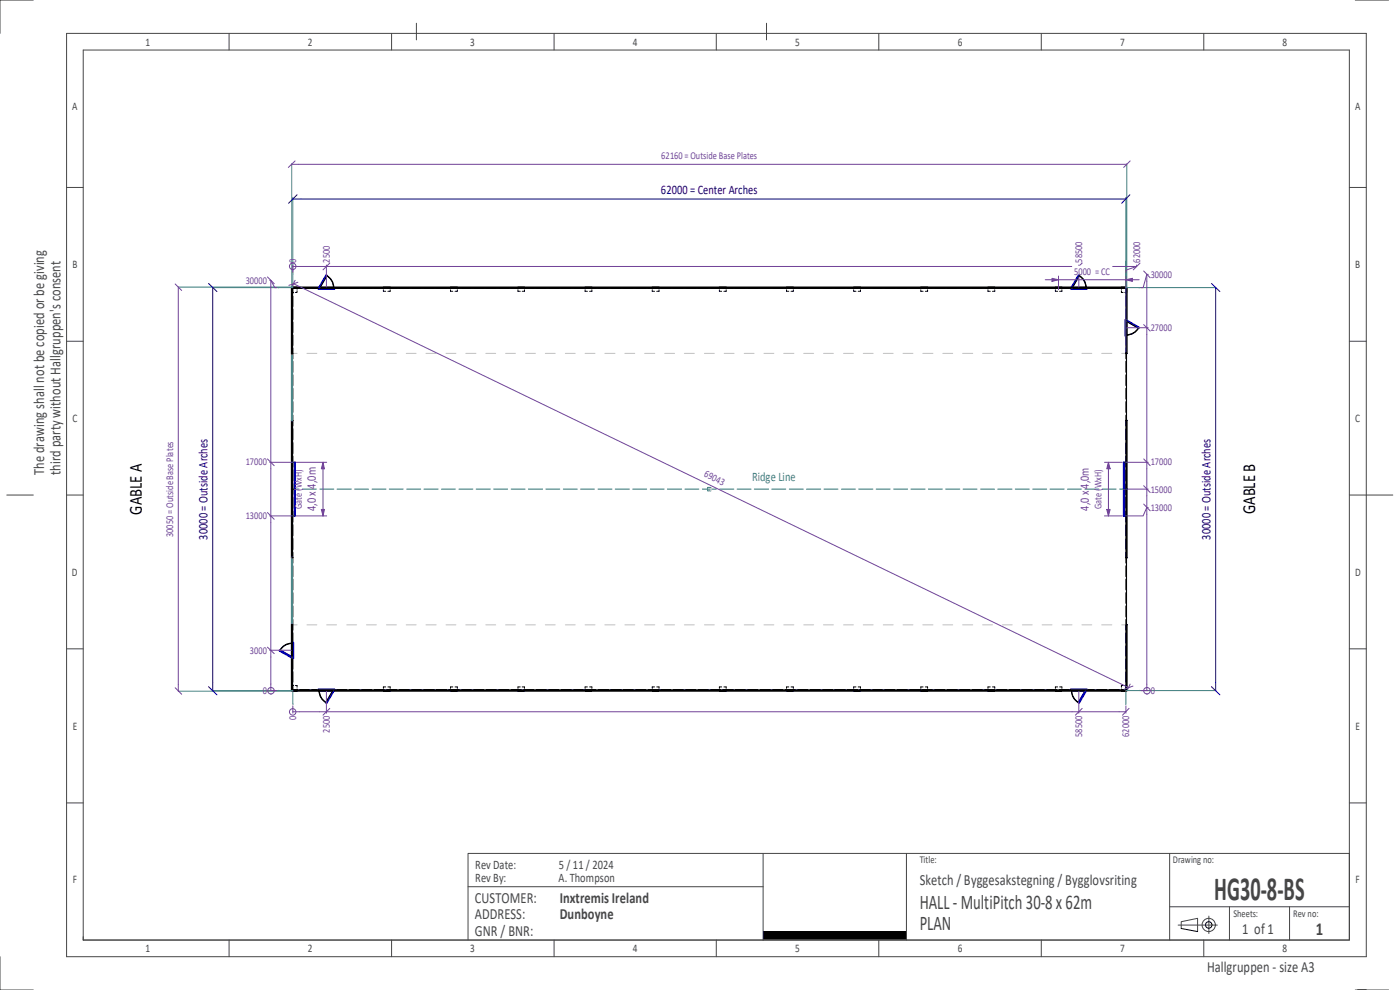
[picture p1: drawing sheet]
<svg xmlns="http://www.w3.org/2000/svg" width="420mm" height="297mm" viewBox="0 0 420 297" stroke-linecap="round" stroke-linejoin="round" font-family="sans-serif">
<!-- layer: Hidden (ISO) -->
<g fill="none" stroke="#000" stroke-width=".3">
<path d="M87.6 86.5h.1M87.6 87.7h.5M87.7 86.4l1.5 .1h-1.6M87.8 86.3h.1M87.9 86.5v1.6M87.9 88.8v3.2M87.9 92.7v3.2M87.9 96.6v3.2M89.2 87.2v.5h-.6M89.2 86.3v.5M89.9 86.5h3M93.6 86.5h3"/>
<path d="M95.6 86.3v.1M95.6 86.5v.1M97.4 86.5h2.9v.1M100.3 86.3v.1M101.1 86.5h3M104.8 86.5h3.1M108.5 86.5h3.1M112.4 86.5h2.9M115.1 87v.4h.6M115.1 86.3v.3M116.1 86.5h2.9M117.1 87v.4h-.7"/>
<path d="M117.1 86.3v.3M119.8 86.5h3M123.5 86.5h3M127.3 86.5h2.9M131 86.5h3M134.7 86.5h3.1M135.2 87v.4h.7M135.2 86.3v.3M137.2 87v.4h-.6M137.2 86.3v.3M138.5 86.5h3M142.2 86.5h3"/>
<path d="M146 86.5h2.9M149.7 86.5h3M153.4 86.5h3.1M155.4 87v.4h.7M155.4 86.3v.3M157.1 86.5h3.1M157.4 87v.4h-.7M157.4 86.3v.3M161 86.5h2.9M164.7 86.5h2.9M168.4 86.5h3M172.1 86.5h3"/>
<path d="M175.6 87v.4h.7M175.6 86.3v.3M175.9 86.5h2.9M177.6 87v.4h-.6M177.6 86.3v.3M179.6 86.5h3M183.3 86.5h3.1M187.1 86.5h3M190.8 86.5h3M194.6 86.5h2.9M195.7 87v.4h.7M195.7 86.3v.3"/>
<path d="M197.8 87v.4h-.7M197.8 86.3v.3M198.3 86.5h3M202 86.5h3.1M205.7 86.5h3.1M209.5 86.5h3M213.3 86.5h2.9M215.9 87v.4h.7M215.9 86.3v.3M217 86.5h3M217.9 87v.4h-.6M217.9 86.3v.3"/>
<path d="M220.7 86.5h3M224.5 86.5h2.9M228.2 86.5h3M231.9 86.5h3M235.7 86.5h3M236.1 87v.4h.6M236.1 86.3v.3M238.1 87v.4h-.7M238.1 86.3v.3M239.4 86.5h3M243.2 86.5h2.9M246.9 86.5h3"/>
<path d="M250.6 86.5h3M254.3 86.5h3.1M256.2 87v.4h.7M256.2 86.3v.3M258.1 86.5h3M258.2 87v.4h-.6M258.2 86.3v.3M261.9 86.5h2.9M265.6 86.5h3M269.3 86.5h3M273 86.5h3M276.4 87v.4h.6"/>
<path d="M276.4 86.3v.3M276.8 86.5h3M278.4 87v.4h-.7M278.4 86.3v.3M280.5 86.5h3M284.3 86.5h3M288 86.5h3M291.8 86.5h2.9M295.5 86.5h2.9M296.5 87v.4h.7M296.5 86.3v.3M298.5 87v.4h-.6"/>
<path d="M298.5 86.3v.3M299.2 86.5h3M302.9 86.5h3.1M306.7 86.5h3M310.5 86.5h2.9M314.2 86.5h3M316.7 86.3v.3M316.7 87v.4h.7M317.9 86.5h3M318.7 86.3v.3M318.7 87v.4h-.7M321.4 86.3v.1"/>
<path d="M321.4 86.5v.1M321.6 86.5h3M325.4 86.5h3M326.1 86.3v.1M326.1 86.5v.1M329.1 86.5h3M332.9 86.5h3M336.5 87.2v.5h.6M336.5 86.3v.5M337.6 87.7h.5M337.7 96h.2M337.9 86.3h.1"/>
<path d="M337.9 86.5v1.6M337.9 88.8v3.2M337.9 92.7v3.2M337.9 96.6v3.2M338 86.4l-1.4 .1h1.5M338 96h.1M338.1 86.5h.1M87.6 106h.1M87.8 106h.1M87.9 100.5v3.2M87.9 104.4v3.2M87.9 108.4v3.3"/>
<path d="M87.9 112.5v3.2M87.9 116.5v3.2M337.7 100.7h.2M337.9 106h.1M337.9 100.5v3.2M337.9 104.4v3.2M337.9 108.4v3.3M337.9 112.5v3.2M337.9 116.5v3.2M338 100.7h.1M338.1 106h.1M87.6 138.7h.3"/>
<path d="M87.6 126.2h.1M87.8 126.2h.1M87.9 120.5v3.2M87.9 124.6v3.2M87.9 128.6v3.3M87.9 132.8v3.3M87.9 136.8v3.4M88.1 138.7h.4M337.3 138.7h.3M337.8 138.7h.3M337.9 126.2h.1M337.9 120.5v3.2"/>
<path d="M337.9 124.6v3.2M337.9 128.6v3.3M337.9 132.8v3.3M337.9 136.8v3.4M338.1 138.7h.1M338.1 126.2h.1M87.6 154.8h.3M87.9 141v3.3M87.9 145.1v3.3M87.9 149.2v3.3M87.9 153.4v3.3M87.9 157.4v3.3"/>
<path d="M88.1 154.8h.4M212.9 146.8h.1M337.3 154.8h.3M337.8 154.8h.3M337.9 141v3.3M337.9 145.1v3.3M337.9 149.2v3.3M337.9 153.4v3.3M337.9 157.4v3.3M338.1 154.8h.1M87.6 167.3h.1M87.8 167.3h.1"/>
<path d="M87.9 161.6v3.3M87.9 165.7v3.2M87.9 169.8v3.2M87.9 173.8v3.2M87.9 177.8v3.2M337.9 167.3h.1M337.9 161.6v3.3M337.9 165.7v3.2M337.9 169.8v3.2M337.9 173.8v3.2M337.9 177.8v3.2M338.1 167.3h.1"/>
<path d="M87.6 187.5h.1M87.6 197.5h.1M87.6 192.8h.1M87.8 187.5h.1M87.9 181.8v3.3M87.9 185.9v3.2M87.9 189.9v3.1M87.9 193.7v3.2M87.9 197.6v3.2M87.9 197.5h.1M87.9 192.8h.1M337.9 187.5h.1"/>
<path d="M337.9 181.8v3.3M337.9 185.9v3.2M337.9 189.9v3.1M337.9 193.7v3.2M337.9 197.6v3.2M338.1 187.5h.1M87.6 207h1.6l-1.5 .1M87.6 205.7h.5M87.8 207.1l.1 .1M87.9 201.5v3.2M87.9 205.4v1.6M88.6 205.7h.6v.5"/>
<path d="M89.2 206.7v.5M89.9 207h3M93.6 207h3M95.6 206.9v.1M95.6 207.1v.1M97.4 207h2.9M100.3 206.9v.1M100.3 207.1v.1M101.1 207h3M104.8 207h3.1M108.5 207h3.1M112.4 207h2.9"/>
<path d="M115.1 206.9v.3M115.7 206.1h-.6v.4M116.1 207h2.9M116.4 206.1h.7v.4M117.1 206.9v.3M119.8 207h3M123.5 207h3M127.3 207h2.9M131 207h3M134.7 207h3.1M135.2 206.9v.3M135.9 206.1h-.7v.4"/>
<path d="M136.6 206.1h.6v.4M137.2 206.9v.3M138.5 207h3M142.2 207h3M146 207h2.9M149.7 207h3M153.4 207h3.1M155.4 206.9v.3M156.1 206.1h-.7v.4M156.7 206.1h.7v.4M157.1 207h3.1M157.4 206.9v.3"/>
<path d="M161 207h2.9M164.7 207h2.9M168.4 207h3M172.1 207h3M175.6 206.9v.3M175.9 207h2.9M176.3 206.1h-.7v.4M177 206.1h.6v.4M177.6 206.9v.3M179.6 207h3M183.3 207h3.1M187.1 207h3"/>
<path d="M190.8 207h3M194.6 207h2.9M195.7 206.9v.3M196.4 206.1h-.7v.4M197.1 206.1h.7v.4M197.8 206.9v.3M198.3 207h3M202 207h3.1M205.7 207h3.1M209.5 207h3M213.3 207h2.9M215.9 206.9v.3"/>
<path d="M216.6 206.1h-.7v.4M217 207h3M217.3 206.1h.6v.4M217.9 206.9v.3M220.7 207h3M224.5 207h2.9M228.2 207h3M231.9 207h3M235.7 207h3M236.1 206.9v.3M236.7 206.1h-.6v.4M237.4 206.1h.7v.4"/>
<path d="M238.1 206.9v.3M239.4 207h3M243.2 207h2.9M246.9 207h3M250.6 207h3M254.3 207h3.1M256.2 206.9v.3M256.9 206.1h-.7v.4M257.6 206.1h.6v.4M258.1 207h3M258.2 206.9v.3M261.9 207h2.9"/>
<path d="M265.6 207h3M269.3 207h3M273 207h3M276.4 206.9v.3M276.8 207h3M277 206.1h-.6v.4M277.7 206.1h.7v.4M278.4 206.9v.3M280.5 207h3M284.3 207h3M288 207h3M291.8 207h2.9"/>
<path d="M295.5 207h2.9M296.5 206.9v.3M297.2 206.1h-.7v.4M297.9 206.1h.6v.4M298.5 206.9v.3M299.2 207h3M302.9 207h3.1M306.7 207h3M310.5 207h2.9M314.2 207h3M316.7 206.9v.3M317.4 206.1h-.7v.4"/>
<path d="M317.9 207h3M318 206.1h.7v.4M318.7 206.9v.3M321.4 206.9v.1M321.4 207.1v.1M321.6 207h3M325.4 207h3M326.1 206.9v.1M326.1 207.1v.1M329.1 207h3M332.9 207h3M336.5 206.7v.5"/>
<path d="M337.1 205.7h-.6v.5M337.6 205.7h.5M337.9 201.5v3.2M337.9 205.4v1.6M338.1 207h-1.5h1.5l-.2 .2"/>
</g>
<path d="M95.6 86.6h4.7M321.4 86.6h4.7M337.7 96v4.7M88.5 138.7v16.1M337.3 138.7v16.1M88 192.8v4.7M95.6 206.9h4.7M321.4 206.9h4.7" fill="none" stroke="#00f" stroke-width=".68"/>
<g fill="none" stroke="#c0c0c0" stroke-width=".3">
<path d="M87.6 106h1.6M92.1 106h3M98 106h3M104.1 106h2.9M110 106h2.9M116 106h3M121.9 106h3M127.8 106h3.1M133.9 106h2.9M139.8 106h3M145.8 106h3M151.7 106h3"/>
<path d="M157.7 106h3M163.7 106h2.9M169.7 106h2.9M175.6 106h3M181.5 106h3.1M187.5 106h3M193.5 106h3M199.5 106h2.9M205.4 106h3M211.4 106h3M217.3 106h3M223.4 106h2.9"/>
<path d="M229.3 106h2.9M235.2 106h3.1M241.2 106h3M247.1 106h3M253.2 106h2.9M259.1 106h2.9M265.1 106h3M271 106h3M276.9 106h3.1M283 106h2.9M288.9 106h3M294.9 106h3"/>
<path d="M300.8 106h3M306.8 106h3M312.8 106h2.9M318.8 106h2.9M324.7 106h3M330.6 106h3.1M336.6 106h1.5M212.3 146.9v.4h.4M212.7 146.2h-.4v.4M213 146.2h.4v.4M213.4 146.9v.4h-.4M87.6 187.5h1.6"/>
<path d="M92.1 187.5h3M98 187.5h3M104.1 187.5h2.9M110 187.5h2.9M116 187.5h3M121.9 187.5h3M127.8 187.5h3.1M133.9 187.5h2.9M139.8 187.5h3M145.8 187.5h3M151.7 187.5h3M157.7 187.5h3"/>
<path d="M163.7 187.5h2.9M169.7 187.5h2.9M175.6 187.5h3M181.5 187.5h3.1M187.5 187.5h3M193.5 187.5h3M199.5 187.5h2.9M205.4 187.5h3M211.4 187.5h3M217.3 187.5h3M223.4 187.5h2.9M229.3 187.5h2.9"/>
<path d="M235.2 187.5h3.1M241.2 187.5h3M247.1 187.5h3M253.2 187.5h2.9M259.1 187.5h2.9M265.1 187.5h3M271 187.5h3M276.9 187.5h3.1M283 187.5h2.9M288.9 187.5h3M294.9 187.5h3M300.8 187.5h3"/>
<path d="M306.8 187.5h3M312.8 187.5h2.9M318.8 187.5h2.9M324.7 187.5h3M330.6 187.5h3.1M336.6 187.5h1.5"/>
</g>
<!-- layer: Visible (ISO) -->
<path d="M87.6 86.5v19.5M87.9 86.3h250M338.1 86.5v19.5M87.6 126.2v41.1M338.1 126.2v41.1M87.6 187.5v19.5M338.1 187.5v19.5M87.9 207.2h250" fill="none" stroke="#000" stroke-width=".68"/>
<g fill="none" stroke="#408080" stroke-width=".34">
<path d="M87.6 146.8h2.1M90.8 146.8h4.1M96 146.8h4.2M101.2 146.8h4.2M106.4 146.8h4.2M111.7 146.8h4.1M116.8 146.8h4.2M122.1 146.8h4.1M127.3 146.8h4.2M132.5 146.8h4.2M137.8 146.8h4.1M142.9 146.8h4.3"/>
<path d="M148.2 146.8h4.1M153.4 146.8h4.2M158.6 146.8h4.2M163.8 146.8h4.2M169.1 146.8h4.1M174.2 146.8h4.2M179.5 146.8h4.1M184.7 146.8h4.2M189.9 146.8h4.2M195.2 146.8h4.1M200.3 146.8h4.3M205.6 146.8h4.1"/>
<path d="M210.8 146.8h4.2M216 146.8h4.2M221.2 146.8h4.2M226.4 146.8h4.2M231.6 146.8h4.2M236.9 146.8h4.1M242.1 146.8h4.2M247.3 146.8h4.2M252.6 146.8h4.1M257.7 146.8h4.3M263 146.8h4.1M268.2 146.8h4.2"/>
<path d="M273.4 146.8h4.2M278.6 146.8h4.2M283.8 146.8h4.2M289.1 146.8h4.1M294.3 146.8h4.1M299.5 146.8h4.2M304.7 146.8h4.2M310 146.8h4.1M315.1 146.8h4.3M320.4 146.8h4.1M325.6 146.8h4.2M330.8 146.8h4.1"/>
<path d="M336 146.8h2.1"/>
</g>
<g fill="none" stroke="#000" stroke-width=".34">
<path d="M87.9 86.5l-.3-.2v.2h250.5v-.2l-.2 .2M89.2 86.3v-.2h-1.7l.1 1.6M95.6 86.3h4.7M97.9 82.6l1.1 .8 .7 1 .5 1.9M98.1 82.8l.9 .7 .7 1 .4 1.8M98.1 82.7l-2 3.5M115.1 86.3v-.2h2v.2M135.2 86.3v-.2h2v.2M155.4 86.3v-.2h2v.2M175.6 86.3v-.2h2v.2M195.7 86.3v-.2h2.1v.2M215.9 86.3v-.2h2v.2"/>
<path d="M236.1 86.3v-.2h2v.2M256.2 86.3v-.2h2v.2M276.4 86.3v-.2h2v.2M296.5 86.3v-.2h2v.2M316.7 86.3v-.2h2v.2M321.4 86.3h4.7M323.7 82.6l1.1 .8 .7 1 .5 1.9M323.9 82.8l1.3 1.2 .5 1.1 .2 1.2M323.9 82.7l-2 3.5M336.5 86.3v-.2h1.7l-.1 1.6M338.1 96v4.7M338.2 96.5l3.4 2"/>
<path d="M341.6 98.4l-.8 1-.9 .6-1.8 .4M341.8 98.3l-.8 1-1 .8-1.9 .4M338.1 106v20.2M87.6 146.8h.3M337.9 146.8h.2M338.1 167.3v20.2M84.1 195l3.5 2M87.6 193.1l-1.8 .4-.9 .6-.8 1M87.6 193l-1.9 .4-1 .8-.8 1M87.6 192.8v4.7M87.6 205.7l-.1 1.7h1.7v-.2M87.9 207l-.3 .2v-.2h250.5v.2l-.2-.2"/>
<path d="M95.6 207.2h4.7M95.8 207.2l.4 1.9 .7 1 1.1 .8M95.8 207.2l.4 1.8 .7 1 1 .7M99.8 207.3l-2 3.5M115.1 207.2v.2h2v-.2M135.2 207.2v.2h2v-.2M155.4 207.2v.2h2v-.2M175.6 207.2v.2h2v-.2M195.7 207.2v.2h2.1v-.2M215.9 207.2v.2h2v-.2M236.1 207.2v.2h2v-.2M256.2 207.2v.2h2v-.2"/>
<path d="M276.4 207.2v.2h2v-.2M296.5 207.2v.2h2v-.2M316.7 207.2v.2h2v-.2M321.4 207.2h4.7M321.6 207.2l.4 1.9 .8 1 1 .8M321.6 207.2l.4 1.8 .7 1 1 .7M325.6 207.3l-2 3.5M338.1 205.7l.1 1.7h-1.7v-.2"/>
</g>
<g fill="#000">
<circle cx="87.6" cy="126.2" r=".17"/>
<circle cx="87.6" cy="146.8" r=".17"/>
<circle cx="338.1" cy="146.8" r=".17"/>
<circle cx="87.6" cy="167.3" r=".17"/>
<circle cx="87.6" cy="187.5" r=".17"/>
<circle cx="338.1" cy="187.5" r=".17"/>
</g>
<path d="M87.6 106v20.2M87.6 167.3v20.2" fill="none" stroke="#408080" stroke-width=".68"/>
<path d="M98 82.6l-2.2 3.6M323.8 82.6l-2.2 3.6M338.2 96.2l3.6 2.1M83.9 195.2l3.7 2.1M100.1 207.3l-2.1 3.6M325.9 207.3l-2.1 3.6" fill="none" stroke="#00f" stroke-width=".68"/>
<!-- layer: Hatch (ISO) -->
<path d="M229 279.5h43v2.6h-43z" fill-rule="evenodd" fill="#000"/>
<!-- layer: RAMME -->
<g fill="none" stroke="#464646" stroke-width=".3">
<path d="M10 0h-10v10M20 10h390v277h-390zM25 15h380v267.1h-380zM68.7 10v5M117.5 10v5M125 7v5M166.3 10v5M215 10v5M230 7v5M263.7 10v5M312.5 10v5M361.3 10v5"/>
<path d="M406.7 0h10M20 56.2h5M405 56.2h5M20 102.4h5M405 102.4h5M2 148.5h8M20 148.5h5M405 148.5h13M20 194.7h5M405 194.7h5M20 240.9h5M405 240.9h5"/>
<path d="M0 287v10h10M68.7 282.1v4.9M117.5 282.1v4.9M166.3 282.1v4.9M215 282.1v4.9M263.7 282.1v4.9M312.5 282.1v4.9M361.3 282.1v4.9M406.7 297h10"/>
</g>
<!-- layer: Title (ISO) -->
<path d="M229 256.1v26M272 256.1v26M351 256.1v26M140.5 266.1h88.5M351 272.1h54M369 272.1v10M387 272.1v10M25 281v1.1h204M140.5 282.1v-26h264.5v26h-176" fill="none" stroke="#464646" stroke-width=".3"/>
<!-- layer: Tittelfelt -->
<g fill="none" stroke="#464646" stroke-width=".3">
<path d="M353.6 277.6h11.7M354.5 278.6v-2.1l4.9-1v4M362.8 274.9v5.2"/>
<circle cx="362.8" cy="277.5" r="1.99"/>
</g>
<g fill="none" stroke="#000" stroke-width=".3">
<path d="M354.5 278.6l4.9 .9"/>
<circle cx="362.8" cy="277.5" r=".97"/>
</g>
<!-- layer: Title (ISO) -->
<path d="M407.4 297h2.6" fill="none" stroke="#000" stroke-width=".3"/>
<!-- layer: Sketch Geometry (ISO) -->
<g fill="none" stroke="#408080" stroke-width=".3">
<path d="M87.5 49.1v37h-34M87.9 59.2v27.1h-24.1M337.9 59.2v27.1h27M338.2 49.1v37M337.9 78.3v8M83.6 86.3v.1M87.9 82.2h.1M337.8 82.2h.1M341.9 86.3v.1M213.4 146.2h-1.1v1.1h1.1M53.5 207.4h34M63.8 207.2h24"/>
<path d="M83.6 207.1v.1M87.9 207.2l.1 4.1M341.9 207.1v.1M364.9 207.2h-27l-.1 4.1"/>
</g>
<path d="M213.4 146.2v1.1" fill="none" stroke="#e9e9e9" stroke-width=".3"/>
<!-- layer: Dimension (ISO) -->
<path d="M87.9 59.7h250M89.2 58.4l-2.6 2.6M339.1 58.4l-2.5 2.6M62.6 85l2.5 2.5M63.8 86.3v120.9M363.6 85l2.5 2.5M364.8 86.3v120.9M62.6 206l2.5 2.5M363.6 206l2.5 2.5" fill="none" stroke="#000080" stroke-width=".3"/>
<g fill="none" stroke="#714297" stroke-width=".3">
<path d="M87.5 49.3h250.7M88.6 48.3l-2.1 1.9M339.2 48.3l-2 1.9M87.9 79.5v2.2M87.9 80h233.7M98 79.5v6.6M99 78.9l-2.1 2.1M323.8 79.5v.1M324.8 78.9l-.8 .7M333.9 80h7.2M341.1 79.5v.5l-3.2 1.1v.6M342.1 78.9l-2 2.1"/>
<path d="M80.3 83.1l2 2M80.9 84.1h.4l1.2 2.2h.6M81.3 84.1v123.1M323.8 83.2v2.9M338.2 98.3h6.4M343.2 97.4l2 1.9M343.2 81.3l2 2M344.2 82.3v124.9M344.6 82.3h-.4l-1.1 4h-.7M80.3 137.7l2 2M80.9 138.7h7.1M96.9 138.7v2"/>
<path d="M337.8 138.7h6.8M343.2 137.7l2 2M80.3 153.8l2 2M80.9 154.8h7.1M337.8 146.8h6.8M343.2 151.2l2 2.1M343.2 145.7l2 2.1M344.6 152.3h-.4l-1.1 2.5h-5.3M80.3 194.2l2 1.9M80.9 195.1h6.6M80.9 207.2h2.2M87.9 211.8v2.2"/>
<path d="M87.9 213.6h250M98 207.4v6.6M99 212.5l-2.1 2.1M323.8 207.4v6.6M324.8 212.5l-2.1 2.1M337.9 211.8v2.2M338.8 212.5l-1.9 2.1M342.4 207.2h2.2"/>
<circle cx="87.8" cy="79.9" r=".97"/>
<circle cx="81.3" cy="207.2" r=".97"/>
<circle cx="87.8" cy="213.6" r=".97"/>
<circle cx="344.2" cy="207.2" r=".97"/>
</g>
<path d="M96.9 138.7l.5 2h-1z" fill-rule="evenodd" fill="#714297"/>
<path d="M96.9 138.7l.5 2h-1zM96.9 152.9v1.9" fill="none" stroke="#714297" stroke-width=".3"/>
<path d="M96.4 152.9h1l-.5 1.9z" fill-rule="evenodd" fill="#714297"/>
<path d="M88.9 138.7h9.1M88.9 154.8h9.1M96.4 152.9h1l-.5 1.9zM96.9 140.7v12.2M332.7 152.9v1.9" fill="none" stroke="#714297" stroke-width=".3"/>
<path d="M332.1 152.9h1.1l-.5 1.9z" fill-rule="evenodd" fill="#714297"/>
<path d="M332.7 138.7v2M332.1 152.9h1.1l-.5 1.9z" fill="none" stroke="#714297" stroke-width=".3"/>
<path d="M332.7 138.7l.5 2h-1.1z" fill-rule="evenodd" fill="#714297"/>
<g fill="none" stroke="#714297" stroke-width=".3">
<path d="M52.6 85.2l1.9 2M53.5 86.1v121.3M88.1 85.1l250.6 121.2M88.6 84.1l-.8 1.6M89.4 84.7l-2.7 .9M315.7 83.9h2M331.5 138.7h5.3M332.7 138.7l.5 2h-1.1zM331.5 154.8h5.3M332.7 140.7v12.2M52.6 206.4l1.9 1.9M339.2 205.3l-.8 1.6"/>
<path d="M340 205.9l-2.6 .9"/>
</g>
<path d="M315.7 83.5l2 .4-2 .5z" fill-rule="evenodd" fill="#714297"/>
<path d="M315.7 83.5l2 .4-2 .5zM337.9 83.9h2" fill="none" stroke="#714297" stroke-width=".3"/>
<path d="M337.9 83.9l2-.4v.9z" fill-rule="evenodd" fill="#714297"/>
<path d="M313.7 83.9h2M317.7 83.9h20.2M317.7 82.8v4.1M337.9 83.9l2-.4v.9zM337.9 82.8v22.7M339.9 83.9h2" fill="none" stroke="#714297" stroke-width=".3"/>
<text font-size="10.2" fill="#464646" x="364.4" y="269.9">HG30-8-BS</text>
<g font-size="6.3" fill="#464646">
<text x="276" y="272.8">HALL-MultiPitch30-8x62m</text>
<text x="276" y="279">PLAN</text>
</g>
<g font-size="5.5">
<text x="42.6" y="154.4" transform="rotate(-90 42.6 154.4)">GABLE A</text>
<text x="376.7" y="154.3" transform="rotate(-90 376.7 154.3)">GABLE B</text>
</g>
<text font-size="5.5" fill="#464646" x="394.9" y="280.5">1</text>
<g font-size="4.7" fill="#464646">
<text x="13.2" y="142.5" transform="rotate(-90 13.2 142.5)">The drawing shall not be copied or be giving</text>
<text x="18.2" y="142.5" transform="rotate(-90 18.2 142.5)">third party without Hallgruppen's consent</text>
<text x="276" y="265.5">Sketch / Byggesakstegning / Bygglovsriting</text>
<text x="142.5" y="270.8">CUSTOMER:</text>
<text x="142.5" y="275.8">ADDRESS:</text>
<text x="168" y="270.8">Inxtremis Ireland</text>
<text x="168" y="275.8">Dunboyne</text>
<text x="142.5" y="281">GNR / BNR:</text>
<text x="372.8" y="280.3">1 of1</text>
<text x="362.3" y="291.5">Hallgruppen - size A3</text>
</g>
<g font-size="3.9" fill="#000080">
<text x="198.4" y="58.2">62000 = Center Arches</text>
<text x="62.3" y="161.9" transform="rotate(-90 62.3 161.9)">30000 = OutsideArches</text>
<text x="363.3" y="161.9" transform="rotate(-90 363.3 161.9)">30000 = OutsideArches</text>
</g>
<g font-size="3.9" fill="#714297">
<text x="94.8" y="146.6" transform="rotate(-90 94.8 146.6)">4,0m</text>
<text x="94.8" y="153.4" transform="rotate(-90 94.8 153.4)">4,0 x</text>
</g>
<text font-size="3.9" fill="#408080" x="225.7" y="144.2">Ridge Line</text>
<g font-size="3.9" fill="#464646">
<text x="142.6" y="260.7">Rev Date:</text>
<text x="167.7" y="260.7">5 / 11 / 2024</text>
<text x="142.6" y="264.7">Rev By:</text>
<text x="167.6" y="264.7">A. Thompson</text>
</g>
<g font-size="3.8" fill="#714297">
<text x="326.7" y="146.6" transform="rotate(-90 326.7 146.6)">4,0m</text>
<text x="326.7" y="153.3" transform="rotate(-90 326.7 153.3)">4,0 x</text>
</g>
<g font-size="3.5" fill="#464646">
<text x="43.7" y="13.7">1</text>
<text x="92.4" y="13.7">2</text>
<text x="141.1" y="13.7">3</text>
<text x="189.9" y="13.7">4</text>
<text x="238.7" y="13.7">5</text>
<text x="287.4" y="13.7">6</text>
<text x="336.1" y="13.7">7</text>
<text x="384.9" y="13.7">8</text>
<text x="21.7" y="33.1">A</text>
<text x="406.7" y="33.1">A</text>
<text x="21.8" y="80.4">B</text>
<text x="406.7" y="80.4">B</text>
<text x="21.8" y="126.6">C</text>
<text x="406.7" y="126.6">C</text>
<text x="21.6" y="172.7">D</text>
<text x="406.7" y="172.7">D</text>
<text x="21.8" y="218.9">E</text>
<text x="406.8" y="218.9">E</text>
<text x="21.8" y="265">F</text>
<text x="406.8" y="265">F</text>
<text x="43.7" y="285.7">1</text>
<text x="92.4" y="285.7">2</text>
<text x="141.1" y="285.7">3</text>
<text x="189.9" y="285.7">4</text>
<text x="238.7" y="285.6">5</text>
<text x="287.4" y="285.7">6</text>
<text x="336.1" y="285.7">7</text>
<text x="384.9" y="285.7">8</text>
</g>
<g font-size="3.1" fill="#714297">
<text x="198.5" y="47.7">62160= OutsideBase Plates</text>
<text x="88.9" y="78.8" transform="rotate(-90 88.9 78.8)">0</text>
<text x="99" y="78.8" transform="rotate(-90 99 78.8)">2500</text>
<text x="322.4" y="82.4">5000 =CC</text>
<text x="324.8" y="78.8" transform="rotate(-90 324.8 78.8)">58500</text>
<text x="342.1" y="78.8" transform="rotate(-90 342.1 78.8)">62000</text>
<text x="345.4" y="83.3">30000</text>
<text x="73.7" y="85.1">30000</text>
<text x="345.4" y="99.3">27000</text>
<text x="73.7" y="139.6">17000</text>
<text x="211.2" y="142.9" transform="rotate(26 211.2 142.9)">69043</text>
<text x="345.4" y="139.6">17000</text>
<text x="345.4" y="147.8">15000</text>
<text x="73.7" y="155.8">13000</text>
<text x="90.6" y="152.7" transform="rotate(-90 90.6 152.7)">Gate(WxH)</text>
<text x="330.5" y="152.7" transform="rotate(-90 330.5 152.7)">Gate(WxH)</text>
<text x="345.4" y="153.3">13000</text>
<text x="52" y="161.1" transform="rotate(-90 52 161.1)">30050 = OutsideBasePlates</text>
<text x="75" y="196.1">3000</text>
<text x="78.9" y="208.2">0</text>
<text x="345.4" y="208.2">0</text>
<text x="88.9" y="216" transform="rotate(-90 88.9 216)">0</text>
<text x="99" y="219.8" transform="rotate(-90 99 219.8)">2500</text>
<text x="324.8" y="221.1" transform="rotate(-90 324.8 221.1)">58500</text>
<text x="338.8" y="221.1" transform="rotate(-90 338.8 221.1)">62000</text>
</g>
<g font-size="3.1" fill="#464646">
<text x="276" y="259">Title:</text>
<text x="352" y="259">Drawing no:</text>
<text x="370.2" y="275">Sheets:</text>
<text x="388.1" y="275">Rev no:</text>
</g>
</svg>
